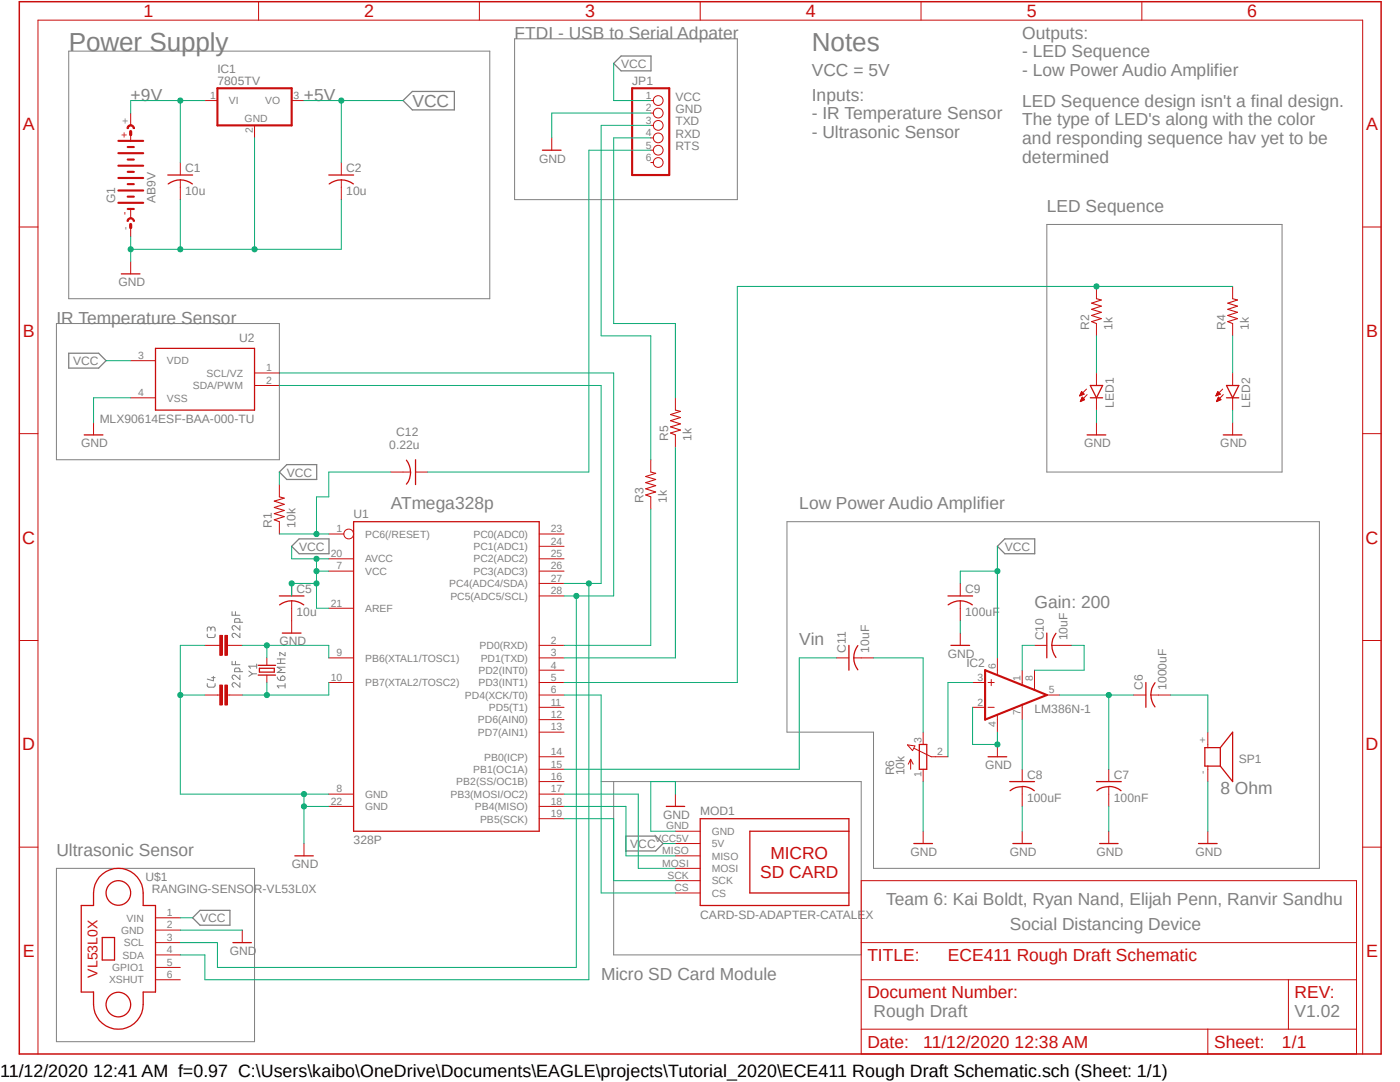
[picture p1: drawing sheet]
<svg xmlns="http://www.w3.org/2000/svg" width="279mm" height="216mm" viewBox="0 0 279 216" stroke-linecap="round" stroke-linejoin="round" font-family="sans-serif">
<path d="M3.3 0l272.7 210.9M276 0l-272.7 210.9" fill="none" stroke="#fff" stroke-width=".2"/>
<g fill="none" stroke="#808080" stroke-width=".2">
<path d="M13.7 10.2h84v49.4h-84zM102.7 7.7h44.5v32.1h-44.5zM208.9 44.8h47v49.4h-47zM11.3 64.6h44.5v27.1h-44.5zM157.1 104.1h106.2v69.2h-89v-27.2h-17.2zM41.4 126.5v.5l.3 .2h1.1l.1-.7M41.4 136.4v.5l.3 .2h1.1l.1-.7M42.1 125.5a.42 .42 0 0 1 .4-.4 .42 .42 0 0 1 .4 .4v.4M42.1 125.8v-.4a.36 .36 0 0 0-.4-.3 .36 .36 0 0 0-.3 .3v.5M42.2 135.2h.7M42.6 135v.8l-1.2-.3M46.3 122v.8h1.6"/>
<path d="M46.3 132v.6h1.6M47 122v.8M47 132v.6M47.9 126.4v.8l-.9-.7a.42 .42 0 0 0-.7 .1 .42 .42 0 0 0 .4 .6M47.9 124.8v.9l-.9-.7a.44 .44 0 0 0-.7 .1 .44 .44 0 0 0 .4 .6M47.9 124.2l-.1-.7h-.9l-.1 .7h1.6M47.9 136.2v.9l-.9-.7a.43 .43 0 0 0-.7 .1 .43 .43 0 0 0 .4 .6M47.9 134.7v.9l-.9-.8a.43 .43 0 0 0-.7 .2 .43 .43 0 0 0 .4 .6M47.9 134l-.1-.7-.9 .1-.1 .6h1.6M49.7 133.9l.7 .6M50.4 134.5l-.7 .5M50.4 134.5h.8"/>
<path d="M51.2 132.9h-1.5l.3 .4M51.2 132.5v.8M55.3 135.1a.73 .73 0 0 0 .7 .7M55.3 132.4h1.6M55.3 131.5h1.6M56 131.5v.9M56 135.1a.44 .44 0 0 1 .8 0 .44 .44 0 0 1-.3 .7h-.5zM56.9 136.9h-1.6l.4 .4M56.9 130.2v.7l-1.1-.7v.7M56.9 136.4v.9M56.9 133.1h-1.6l.9 .5-.9 .6h1.6M120 156h51.9v34.5h-49.4v-34.5"/>
<path d="M11.3 173.3h39.5v34.6h-39.5z"/>
</g>
<path d="M122.5 12.7l1.5-1.5h5.9v2.9h-5.9zM80.4 20.1l1.9-1.9h8.4v3.7h-8.4zM13.7 70.5h6l1.5 1.5-1.5 1.4h-6zM55.8 94.2l1.4-1.5h6v3h-6zM59.7 107.5h6v3h-6l-1.5-1.5zM200.5 107.5h6v3h-6l-1.4-1.5zM124.9 166.8h6l1.4 1.5-1.4 1.5h-6zM38.4 183.1l1.5-1.4h6v2.9h-6z" fill="none" stroke="#808080" stroke-width=".25"/>
<path d="M3.9 .3h271.7v210h-271.7z" fill="none" stroke="#c90d0c" stroke-width=".3"/>
<g fill="none" stroke="#c90d0c" stroke-width=".2">
<path d="M51.6 .3v3.7M95.7 .3v3.7M139.7 .3v3.7M183.8 .3v3.7M227.9 .3v3.7M26.1 26.9v1.2M3.9 45.3h3.7M26.1 41.7v1.9M271.9 45.3h3.7M3.9 86.5h3.7M271.9 86.5h3.7M3.9 127.8h3.7"/>
<path d="M271.9 127.8h3.7M3.9 169h3.7M171.9 175.7h98.8v34.6h-98.8zM271.9 169h3.7M171.9 195.5h98.8M171.9 188.1h98.8M257.1 195.5v9.9M7.6 210.3v-206.3h264.3v206.3M171.9 205.4h98.8M241 205.4v4.9"/>
</g>
<path d="M23.6 28.1h5M23.6 38h5M23.6 35.5h5M23.6 33.1h5M23.6 30.6h5M25.5 39.2h1.2M25.5 36.7h1.2M25.5 34.3h1.2M25.5 31.8h1.2M25.5 29.3h1.2M23.6 40.5h5M25.5 41.7h1.2" fill="none" stroke="#c90d0c" stroke-width=".42"/>
<path d="M25.4 25.2a.76 .76 0 0 1 .9-.3 .76 .76 0 0 1 .5 .8h-.2a.49 .49 0 0 0-.5-.6 .49 .49 0 0 0-.5 .6h-.2z" fill-rule="evenodd" fill="#c90d0c"/>
<path d="M25.4 25.2a.76 .76 0 0 1 .9-.3 .76 .76 0 0 1 .5 .8h-.2a.49 .49 0 0 0-.5-.6 .49 .49 0 0 0-.5 .6h-.2z" fill="none" stroke="#c90d0c" stroke-width=".2"/>
<path d="M25.4 43.8a.76 .76 0 0 1 .9-.4 .76 .76 0 0 1 .5 .8h-.2a.49 .49 0 0 0-.5-.5 .49 .49 0 0 0-.5 .5h-.2z" fill-rule="evenodd" fill="#c90d0c"/>
<path d="M26.1 22.6v2.4M40.9 20.1h2.5M50.8 25v2.5M58.2 20.1h2.5M25.4 43.8a.76 .76 0 0 1 .9-.4 .76 .76 0 0 1 .5 .8h-.2a.49 .49 0 0 0-.5-.5 .49 .49 0 0 0-.5 .5h-.2zM26.1 44.8v2.4M26.1 52.2v2.5M43.4 128.8h.5M45.4 128.8h.4M53.3 131.3v1.5M53.3 134.7v1.5M60.7 168.3v2.5" fill="none" stroke="#c90d0c" stroke-width=".2"/>
<path d="M26.1 26.2v.7M26.1 44.8v.6" fill="none" stroke="#c90d0c" stroke-width=".64"/>
<path d="M24.2 54.7h3.7M51.5 132.8h3.5M51.5 134.7h3.5M51.8 133.3h2.9v.8h-2.9zM58.8 170.8h3.7" fill="none" stroke="#c90d0c" stroke-width=".25"/>
<path d="M43.4 17.6h14.8v7.4h-14.8z" fill="none" stroke="#c90d0c" stroke-width=".42"/>
<path d="M44.9 126.8h.5v4h-.5z" fill-rule="evenodd" fill="#c90d0c"/>
<path d="M44.9 126.8h.5v4h-.5z" fill="none" stroke="#c90d0c" stroke-width=".2"/>
<path d="M43.9 126.8h.5v4h-.5z" fill-rule="evenodd" fill="#c90d0c"/>
<path d="M40.9 128.8h2.5M43.4 138.7h.5M43.9 126.8h.5v4h-.5zM45.4 138.7h.4M45.8 128.8h2.5" fill="none" stroke="#c90d0c" stroke-width=".2"/>
<path d="M44.9 136.7h.5v4h-.5z" fill-rule="evenodd" fill="#c90d0c"/>
<path d="M44.9 136.7h.5v4h-.5z" fill="none" stroke="#c90d0c" stroke-width=".2"/>
<path d="M43.9 136.7h.5v4h-.5z" fill-rule="evenodd" fill="#c90d0c"/>
<g fill="none" stroke="#c90d0c" stroke-width=".2">
<path d="M36 32.4v2.5M36 35.9v3.9M68.1 32.4v2.5M68.1 35.9v3.9M110.1 27.5v2.5M129.9 20.1h.5M129.9 22.6h.5M129.9 25h.5M129.9 27.5h.5M129.9 30h.5M129.9 32.4h.5M218.8 57.1v2.5"/>
<path d="M246 57.1v2.5M26.1 72h4.9M26.1 79.4h4.9M50.8 74.4h5M50.8 76.9h5M134.8 79.4v2.4M215.5 79h.1M215.5 78.9h.3M215.6 78.8h.4M215.6 78.7h.6M215.6 78.6h.7M215.7 78.5h.5"/>
<path d="M215.7 80h.2M215.7 79.9h.5M215.7 78.4h.5M215.7 79.8h.6M215.8 78.4h.3M215.8 78.3h.2M215.8 79.7h.7M215.8 78.2h.1M215.8 79.6h.6M215.9 78.1l.5 .6-.9 .3zM215.9 79.5h.4M215.9 79.5h.3"/>
<path d="M215.9 79.4h.2M215.9 79.3h.1M216 79.2l.5 .6-.9 .3zM216.8 77.6l-1.3 1.4M217 78.7l-1.4 1.4M218.8 64.6v2.4M218.8 74.4v2.5M218.8 79.4v2.4M242.7 79h.1M242.7 78.9h.3M242.7 78.8h.5M242.8 78.7h.6"/>
<path d="M242.8 78.6h.7M242.9 78.5h.5M242.9 80h.2M242.9 79.9h.4M242.9 78.4h.4M242.9 79.8h.6M243 78.4h.2M243 79.7h.6M243 78.3h.2M243 78.2h.1M243 79.6h.5M243 79.5h.5"/>
<path d="M243 78.1l.5 .6-.8 .3zM243.1 79.5h.3M243.1 79.4h.2M243.1 79.3h.1M243.2 79.2l.5 .6-.9 .3zM244 77.6l-1.3 1.4M244.1 78.7l-1.3 1.4M246 64.6v2.4M246 74.4v2.5M246 79.4v2.4M18.7 84.3v2.5M55.8 96.7v2.4"/>
<path d="M78 94.2h3.9M82.9 94.2h2.5M129.9 91.7v2.5M129.9 99.1v2.5M134.8 86.8v2.5M215.6 80.1h.1M218.8 84.3v2.5M242.8 80.1h.1M246 84.3v2.5M55.8 104.1v2.5M58.2 116.4v2.5M58.2 119.9v6.4"/>
<path d="M65.6 114h5M65.6 111.5h5M65.6 106.6h3M107.6 114h5M107.6 111.5h5M107.6 118.9h5M107.6 116.4h5M107.6 109h5M107.6 106.6h5M191.6 116.4v2.5M191.6 119.9v4M40.9 138.7h2.5"/>
<path d="M43.9 136.7h.5v4h-.5zM45.8 138.7h2.5M65.6 136.2h5M65.6 131.3h5M65.6 121.4h5M107.6 138.7h5M107.6 136.2h5M107.6 131.3h5M107.6 133.7h5M107.6 128.8h5M166.9 131.3h2.5M170.4 131.3h3.9"/>
<path d="M191.6 126.3v2.5M194.1 136.2h2.5M197.2 136.2h1.2M197.8 135.6v1.2M199.1 131.3v3.4M204 133.7v3M206.5 128.8h2.4M206.5 133.7v4M208.9 138.7h2.5M209.9 128.8h4M226.2 138.7h2.5M229.7 138.7h3.9"/>
<path d="M65.6 158.5h5M107.6 158.5h5M107.6 156h5M107.6 153.5h5M107.6 151h5M107.6 146.1h5M107.6 143.6h5M107.6 141.1h5M134.8 158.5v2.4M181.1 148.6l1.5 .2-.5 1zM181.7 151.5v2M181.7 151.5l-.4 1"/>
<path d="M181.7 151.5l.5 1M182.4 149.3l3.4 1.7h3.4M184.2 146.1v2.4M184.2 153.5v2.5M194.1 141.1h2.5M197.2 141.1h1.2M199.1 142.7v3.4M199.1 148.5v2.5M204 140.6v3M204 153.5v2.5M204 157v3.9M221.3 153.5v2.5"/>
<path d="M221.3 157v3.9M241 146.1v3.1M241 152.9v3.1M65.6 160.9h5M107.6 163.4h5M107.6 160.9h5M134.8 165.9h4.9M134.8 168.3h4.9M134.8 178.2h4.9M134.8 173.3h4.9M134.8 175.7h4.9M134.8 170.8h4.9"/>
<path d="M184.2 165.9v2.4M204 165.9v2.4M221.3 165.9v2.4M241 165.9v2.4M31 183.1h5M31 190.5h5M31 188.1h5M31 185.6h5M31 193h5M31 195.5h5M48.3 185.6v2.5"/>
<circle cx="131.4" cy="25" r=".98"/>
<circle cx="131.4" cy="30" r=".98"/>
<circle cx="131.4" cy="20.1" r=".98"/>
<circle cx="131.4" cy="22.6" r=".98"/>
<circle cx="131.4" cy="27.5" r=".98"/>
<circle cx="131.4" cy="32.4" r=".98"/>
<circle cx="69.6" cy="106.6" r=".98"/>
</g>
<g fill="none" stroke="#c90d0c" stroke-width=".25">
<path d="M33.5 34.9h4.9M33.6 36.7a4 4 0 0 1 4.8 0M65.6 34.9h5M65.7 36.7a4 4 0 0 1 4.8 0M108.2 30h3.8M31 69.5h19.8v12.3h-19.8zM217.6 76.9h2.4l-1.2 2.5zM217.6 79.4h2.4M244.8 79.4h2.4M244.8 76.9h2.4l-1.2 2.5zM16.8 86.8h3.7M81.1 91.8a3.9 3.9 0 0 1 .8 2.4"/>
<path d="M82 94.2a3.8 3.8 0 0 1-.9 2.4M82.9 91.7v5M217 86.8h3.7M244.1 86.8h3.8M55.8 118.9h4.9M70.6 104.1h37v61.8h-37zM189.2 118.9h4.9M55.8 120.7a4 4 0 0 1 4.8 0M56.3 126.3h3.8M169.4 128.8v4.9M171.2 128.8a4 4 0 0 0 0 4.8M189.2 120.7a4 4 0 0 1 4.9 0"/>
<path d="M189.8 128.8h3.7M208.9 126.3v5M209.9 128.8a4.1 4.1 0 0 0 .8 2.4M210.7 126.4a3.8 3.8 0 0 0-.8 2.4M228.7 136.2v4.9M229.7 138.7a3.9 3.9 0 0 0 .8 2.4M230.5 136.2a3.8 3.8 0 0 0-.8 2.5M183.5 148.5h1.5v5h-1.5zM197.2 151h3.7M201.5 156h5M204 156.9a3.8 3.8 0 0 1 2.4 .9M204 157a3.5 3.5 0 0 0-2.4 .8"/>
<path d="M218.8 156h5M221.3 156.9a3.8 3.8 0 0 1 2.4 .9M221.3 157a3.3 3.3 0 0 0-2.4 .8M243.5 149.2h-3v3.7h3M243.5 149.2v3.7M243.5 149.2l2.5-3.1v9.9l-2.5-3.1M19.8 175a5 5 0 0 1 5.5-1.4 5 5 0 0 1 3.3 4.6v2.5h2.4v17.3h-2.4a7.2 7.2 0 0 1-1.2 5.6 5 5 0 0 1-5.5 1.5 5 5 0 0 1-3.2-4.7v-2.4h-2.5v-17.3h2.5a7.4 7.4 0 0 1 1.1-5.7zM133 160.9h3.7M139.7 163.4h29.7v17.3h-29.7zM169.4 165.9h-19.8v12.3h19.8M182.4 168.3h3.7M202.1 168.3h3.8"/>
<path d="M219.5 168.3h3.6M239.2 168.3h3.7M20.4 187.1h2.5v4.5h-2.5zM46.5 188.1h3.7"/>
<circle cx="23.6" cy="178.2" r="2.46"/>
<circle cx="23.6" cy="200.4" r="2.46"/>
</g>
<path d="M218.8 59.6l1 .3-2 .6 2 .6-2 .6 2 .6-2 .6 2 .7-2 .6 1 .4M246 59.6l1 .3-2 .6 2 .6-2 .6 2 .6-2 .6 2 .7-2 .6 1 .4M55.8 99.1l.9 .3-2 .6 2 .6-2 .7 2 .6-2 .6 2 .6-2 .6 1.1 .4M129.9 94.2l1 .2-2 .7 2 .6-2 .6 2 .6-2 .6 2 .7-2 .6 1 .3M134.8 81.8l1 .3-2 .6 2 .6-2 .6 2 .7-2 .6 2 .6-2 .6 1 .4" fill="none" stroke="#c90d0c" stroke-width=".21"/>
<path d="M126.2 17.6h7.4v17.3h-7.4zM196.6 133.7l12.3 5-12.3 4.9z" fill="none" stroke="#c90d0c" stroke-width=".42"/>
<path d="M36 39.8v9.9h-9.9M26.1 47.2v5" fill="none" stroke="#0dab76" stroke-width=".2"/>
<circle cx="26.1" cy="49.7" r=".51" fill="#0dab76"/>
<g fill="none" stroke="#0dab76" stroke-width=".2">
<path d="M36 49.7h14.8"/>
<circle cx="26.1" cy="49.7" r=".51"/>
</g>
<circle cx="36" cy="49.7" r=".51" fill="#0dab76"/>
<g fill="none" stroke="#0dab76" stroke-width=".2">
<path d="M50.8 27.5v22.2h17.3v-9.9"/>
<circle cx="36" cy="49.7" r=".51"/>
</g>
<circle cx="50.8" cy="49.7" r=".51" fill="#0dab76"/>
<g fill="none" stroke="#0dab76" stroke-width=".2">
<path d="M65.6 158.5h-4.9v9.8M60.7 160.9h4.9"/>
<circle cx="50.8" cy="49.7" r=".51"/>
</g>
<circle cx="60.7" cy="160.9" r=".51" fill="#0dab76"/>
<g fill="none" stroke="#0dab76" stroke-width=".2">
<path d="M40.9 128.8h-4.9v29.7h24.7"/>
<circle cx="60.7" cy="160.9" r=".51"/>
</g>
<circle cx="60.7" cy="158.5" r=".51" fill="#0dab76"/>
<g fill="none" stroke="#0dab76" stroke-width=".2">
<path d="M36 138.7h4.9"/>
<circle cx="60.7" cy="158.5" r=".51"/>
</g>
<circle cx="36" cy="138.7" r=".51" fill="#0dab76"/>
<g fill="none" stroke="#0dab76" stroke-width=".2">
<path d="M26.1 79.4h-7.4v4.9M184.2 156v9.9M199.1 146.1v2.4"/>
<circle cx="36" cy="138.7" r=".51"/>
</g>
<circle cx="199" cy="148.5" r=".51" fill="#0dab76"/>
<g fill="none" stroke="#0dab76" stroke-width=".2">
<path d="M36 20.1v12.3M40.9 20.1h-14.8v2.5M129.9 22.6h-19.8v4.9M218.8 81.8v2.5M246 81.8v2.5M191.6 123.9v2.4M134.8 158.5v-2.5h-4.9v9.9h4.9M194.1 141.1v7.4h5M241 156v9.9M204 160.9v5M221.3 160.9v5M36 185.6h12.3"/>
<circle cx="199" cy="148.5" r=".51"/>
</g>
<circle cx="36" cy="20.1" r=".51" fill="#0dab76"/>
<g fill="none" stroke="#0dab76" stroke-width=".2">
<path d="M60.7 20.1h19.7M68.1 20.1v12.3"/>
<circle cx="36" cy="20.1" r=".51"/>
</g>
<circle cx="68.1" cy="20.1" r=".51" fill="#0dab76"/>
<g fill="none" stroke="#0dab76" stroke-width=".2">
<path d="M21.2 72h4.9M191.6 114h7.5M199.1 109v22.3"/>
<circle cx="68.1" cy="20.1" r=".51"/>
</g>
<circle cx="199" cy="114" r=".51" fill="#0dab76"/>
<g fill="none" stroke="#0dab76" stroke-width=".2">
<path d="M55.8 94.2v2.5M63.2 114h2.4M65.6 111.5h-2.4v9.9h2.4M191.6 114v2.4M132.3 168.3h2.5M36 183.1h2.4"/>
<circle cx="199" cy="114" r=".51"/>
</g>
<circle cx="63.2" cy="114" r=".51" fill="#0dab76"/>
<g fill="none" stroke="#0dab76" stroke-width=".2">
<path d="M58.2 111.5h5"/>
<circle cx="63.2" cy="114" r=".51"/>
</g>
<circle cx="63.2" cy="111.5" r=".51" fill="#0dab76"/>
<g fill="none" stroke="#0dab76" stroke-width=".2">
<path d="M58.2 109v2.5M58.2 116.4h5"/>
<circle cx="63.2" cy="111.5" r=".51"/>
</g>
<circle cx="63.2" cy="116.4" r=".51" fill="#0dab76"/>
<g fill="none" stroke="#0dab76" stroke-width=".2">
<path d="M58.2 116.4v2.5"/>
<circle cx="63.2" cy="116.4" r=".51"/>
</g>
<circle cx="58.2" cy="116.4" r=".51" fill="#0dab76"/>
<g fill="none" stroke="#0dab76" stroke-width=".2">
<path d="M122.5 12.7v7.4h7.4M78 94.2h-12.4v4.9h-2.4v7.5M55.8 106.6h9.8"/>
<circle cx="58.2" cy="116.4" r=".51"/>
</g>
<circle cx="63.2" cy="106.6" r=".51" fill="#0dab76"/>
<g fill="none" stroke="#0dab76" stroke-width=".2">
<path d="M48.3 128.8h17.3v2.5M53.3 128.8v2.5"/>
<circle cx="63.2" cy="106.6" r=".51"/>
</g>
<circle cx="53.3" cy="128.8" r=".51" fill="#0dab76"/>
<g fill="none" stroke="#0dab76" stroke-width=".2">
<path d="M53.3 136.2v2.5M65.6 136.2v2.5h-17.3"/>
<circle cx="53.3" cy="128.8" r=".51"/>
</g>
<circle cx="53.3" cy="138.7" r=".51" fill="#0dab76"/>
<g fill="none" stroke="#0dab76" stroke-width=".2">
<path d="M211.4 138.7h14.8M221.3 138.7v14.8"/>
<circle cx="53.3" cy="138.7" r=".51"/>
</g>
<circle cx="221.3" cy="138.7" r=".51" fill="#0dab76"/>
<g fill="none" stroke="#0dab76" stroke-width=".2">
<path d="M246 57.1h-98.8v79.1h-34.6M112.6 138.7h7.4v39.5h14.8M166.9 131.3h-7.4v22.2h-46.9M174.3 131.3h9.9v14.8M194.1 136.2h-4.9v14.8M206.5 128.8h-2.5v4.9M213.9 128.8h2.5v4.9h-9.9M233.6 138.7h7.4v7.4M112.6 158.5h14.8v14.8h7.4M204 143.6v9.9M112.6 163.4h9.9v12.3h12.3M112.6 160.9h12.3v9.9h9.9"/>
<circle cx="221.3" cy="138.7" r=".51"/>
</g>
<circle cx="218.8" cy="57.2" r=".51" fill="#0dab76"/>
<g fill="none" stroke="#0dab76" stroke-width=".2">
<path d="M129.9 25h-9.9v42h9.9v24.7M129.9 27.5h-7.4v37.1h12.3v14.8M129.9 30h-12.4v64.2h-32.1M55.8 74.4h66.7v44.5h-9.9M218.8 67v7.4M246 67v7.4M134.8 89.3v42h-22.2M115 118.9v74.1h-71.6v-4.9h-7.4M129.9 101.6v27.2h-17.3"/>
<circle cx="218.8" cy="57.2" r=".51"/>
</g>
<circle cx="115" cy="118.9" r=".51" fill="#0dab76"/>
<g fill="none" stroke="#0dab76" stroke-width=".2">
<path d="M55.8 76.9h64.2v39.5h-7.4M117.5 116.4v79.1h-76.6v-5h-4.9"/>
<circle cx="115" cy="118.9" r=".51"/>
</g>
<circle cx="117.5" cy="116.4" r=".51" fill="#0dab76"/>
<circle cx="117.5" cy="116.4" r=".51" fill="none" stroke="#0dab76" stroke-width=".2"/>
<g font-size="5.2" fill="#808080">
<text x="13.7" y="10.2">Power Supply</text>
<text x="162" y="10.2">Notes</text>
</g>
<g font-size="3.6" fill="#c90d0c">
<text x="28.6" y="3.4">1</text>
<text x="72.7" y="3.4">2</text>
<text x="116.8" y="3.4">3</text>
<text x="160.8" y="3.4">4</text>
<text x="204.9" y="3.4">5</text>
<text x="248.9" y="3.4">6</text>
<text x="4.5" y="25.9">A</text>
<text x="272.6" y="25.9">A</text>
<text x="4.5" y="67.2">B</text>
<text x="272.6" y="67.2">B</text>
<text x="4.4" y="108.5">C</text>
<text x="272.5" y="108.5">C</text>
<text x="4.4" y="149.7">D</text>
<text x="272.5" y="149.7">D</text>
<text x="4.5" y="191">E</text>
<text x="272.6" y="191">E</text>
</g>
<text font-size="3.6" x="0" y="214.9">11/12/2020 12:41 AM f=0.97 C:\Users\kaibo\OneDrive\Documents\EAGLE\projects\Tutorial_2020\ECE411 Rough Draft Schematic.sch (Sheet: 1/1)</text>
<g font-size="3.5" fill="#808080">
<text x="102.7" y="7.7">FTDI - USB to Serial Adpater</text>
<text x="204" y="7.7">Outputs:</text>
<text x="204" y="11.4">- LED Sequence</text>
<text x="162" y="15.2">VCC = 5V</text>
<text x="204" y="15.2">- Low Power Audio Amplifier</text>
<text x="26.1" y="20.1">+9V</text>
<text x="60.7" y="20.1">+5V</text>
<text x="82.3" y="21.3">VCC</text>
<text x="162" y="20.1">Inputs:</text>
<text x="162" y="23.8">- IR Temperature Sensor</text>
<text x="204" y="21.3">LED Sequence design isn't a final design.</text>
<text x="162" y="27.5">- Ultrasonic Sensor</text>
<text x="204" y="25">The type of LED's along with the color</text>
<text x="204" y="28.7">and responding sequence hav yet to be</text>
<text x="204" y="32.4">determined</text>
<text x="208.9" y="42.3">LED Sequence</text>
<text x="11.3" y="64.6">IR Temperature Sensor</text>
<text x="78" y="101.6">ATmega328p</text>
<text x="159.5" y="101.6">Low Power Audio Amplifier</text>
<text x="206.5" y="121.4">Gain: 200</text>
<text x="159.5" y="128.8">Vin</text>
<text x="243.5" y="158.5">8 Ohm</text>
<text x="11.3" y="170.8">Ultrasonic Sensor</text>
<text x="176.8" y="180.7">Team 6: Kai Boldt, Ryan Nand, Elijah Penn, Ranvir Sandhu</text>
<text x="201.5" y="185.6">Social Distancing Device</text>
<text x="120" y="195.5">Micro SD Card Module</text>
<text x="174.3" y="202.9">Rough Draft</text>
<text x="258.4" y="202.9">V1.02</text>
</g>
<g font-size="3.5" fill="#c90d0c">
<text x="153.8" y="171.4">MICRO</text>
<text x="151.7" y="175.1">SD CARD</text>
<text x="173.1" y="191.8">TITLE:</text>
<text x="189.2" y="191.8">ECE411 Rough Draft Schematic</text>
<text x="173.1" y="199.2">Document Number:</text>
<text x="258.4" y="199.2">REV:</text>
<text x="173.1" y="209.1">Date:</text>
<text x="184.2" y="209.1">11/12/2020 12:38 AM</text>
<text x="242.3" y="209.1">Sheet:</text>
<text x="255.8" y="209.1">1/1</text>
</g>
<text font-size="2.8" fill="#c90d0c" x="19.4" y="195.1" transform="rotate(-90 19.4 195.1)">VL53L0X</text>
<g font-size="2.4" fill="#808080">
<text x="43.4" y="17">7805TV</text>
<text x="43.4" y="14.5">IC1</text>
<text x="124" y="13.5">VCC</text>
<text x="126.2" y="17">JP1</text>
<text x="134.8" y="20.1">VCC</text>
<text x="134.8" y="22.6">GND</text>
<text x="134.8" y="25">TXD</text>
<text x="134.8" y="27.5">RXD</text>
<text x="134.8" y="30">RTS</text>
<text x="37" y="34.3">C1</text>
<text x="69.1" y="34.3">C2</text>
<text x="107.6" y="32.4">GND</text>
<text x="23" y="40.5" transform="rotate(-90 23 40.5)">G1</text>
<text x="31" y="40.5" transform="rotate(-90 31 40.5)">AB9V</text>
<text x="37" y="39">10u</text>
<text x="69.1" y="39">10u</text>
<text x="23.6" y="57.1">GND</text>
<text x="217.4" y="65.8" transform="rotate(-90 217.4 65.8)">R2</text>
<text x="222" y="65.8" transform="rotate(-90 222 65.8)">1k</text>
<text x="244.6" y="65.8" transform="rotate(-90 244.6 65.8)">R4</text>
<text x="249.2" y="65.8" transform="rotate(-90 249.2 65.8)">1k</text>
<text x="47.7" y="68.2">U2</text>
<text x="14.6" y="72.9">VCC</text>
<text x="222.3" y="81.4" transform="rotate(-90 222.3 81.4)">LED1</text>
<text x="249.5" y="81.4" transform="rotate(-90 249.5 81.4)">LED2</text>
<text x="16.2" y="89.3">GND</text>
<text x="19.9" y="84.3">MLX90614ESF-BAA-000-TU</text>
<text x="77.7" y="89.5">0.22u</text>
<text x="79.1" y="87">C12</text>
<text x="133.3" y="88" transform="rotate(-90 133.3 88)">R5</text>
<text x="138" y="88" transform="rotate(-90 138 88)">1k</text>
<text x="216.4" y="89.3">GND</text>
<text x="243.5" y="89.3">GND</text>
<text x="57.2" y="95.1">VCC</text>
<text x="128.4" y="100.4" transform="rotate(-90 128.4 100.4)">R3</text>
<text x="133.1" y="100.4" transform="rotate(-90 133.1 100.4)">1k</text>
<text x="54.3" y="105.3" transform="rotate(-90 54.3 105.3)">R1</text>
<text x="59" y="105.3" transform="rotate(-90 59 105.3)">10k</text>
<text x="70.6" y="103.3">U1</text>
<text x="59.7" y="109.9">VCC</text>
<text x="200.5" y="109.9">VCC</text>
<text x="59.2" y="118.3">C5</text>
<text x="192.6" y="118.3">C9</text>
<text x="59.2" y="123">10u</text>
<text x="192.6" y="123">100uF</text>
<text x="55.8" y="128.8">GND</text>
<text x="168.8" y="130.3" transform="rotate(-90 168.8 130.3)">C11</text>
<text x="173.5" y="130.3" transform="rotate(-90 173.5 130.3)">10uF</text>
<text x="189.2" y="131.3">GND</text>
<text x="208.3" y="127.8" transform="rotate(-90 208.3 127.8)">C10</text>
<text x="213" y="127.8" transform="rotate(-90 213 127.8)">10uF</text>
<text x="192.9" y="133">IC2</text>
<text x="228.1" y="137.7" transform="rotate(-90 228.1 137.7)">C6</text>
<text x="232.8" y="137.7" transform="rotate(-90 232.8 137.7)">1000uF</text>
<text x="206.5" y="142.4">LM386N-1</text>
<text x="178.4" y="154.7" transform="rotate(-90 178.4 154.7)">R6</text>
<text x="180.5" y="154.7" transform="rotate(-90 180.5 154.7)">10k</text>
<text x="196.6" y="153.5">GND</text>
<text x="205" y="155.4">C8</text>
<text x="222.3" y="155.4">C7</text>
<text x="247.2" y="152.3">SP1</text>
<text x="205" y="160">100uF</text>
<text x="222.3" y="160">100nF</text>
<text x="132.3" y="163.4">GND</text>
<text x="139.7" y="162.6">MOD1</text>
<text x="58.2" y="173.3">GND</text>
<text x="70.6" y="168.3">328P</text>
<text x="125.8" y="169.2">VCC</text>
<text x="181.7" y="170.8">GND</text>
<text x="201.5" y="170.8">GND</text>
<text x="218.8" y="170.8">GND</text>
<text x="238.6" y="170.8">GND</text>
<text x="29" y="175.7">U$1</text>
<text x="30.3" y="178.2">RANGING-SENSOR-VL53L0X</text>
<text x="39.9" y="184">VCC</text>
<text x="139.7" y="183.4">CARD-SD-ADAPTER-CATALEX</text>
<text x="45.8" y="190.5">GND</text>
</g>
<g font-size="2.1" fill="#808080">
<text x="41.9" y="19.7">1</text>
<text x="45.7" y="20.8">VI</text>
<text x="52.9" y="20.8">VO</text>
<text x="58.5" y="19.7">3</text>
<text x="128.9" y="19.7">1</text>
<text x="128.9" y="22.2">2</text>
<text x="25.7" y="24.7" transform="rotate(-90 25.7 24.7)">+</text>
<text x="48.8" y="24.3">GND</text>
<text x="50.5" y="26.5" transform="rotate(-90 50.5 26.5)">2</text>
<text x="128.9" y="24.7">3</text>
<text x="128.9" y="27.1">4</text>
<text x="128.9" y="29.6">5</text>
<text x="128.9" y="32.1">6</text>
<text x="25.7" y="45.8" transform="rotate(-90 25.7 45.8)">-</text>
<text x="27.6" y="71.6">3</text>
<text x="33.3" y="72.7">VDD</text>
<text x="38.5" y="77.6">SDA/PWM</text>
<text x="41.2" y="75.2">SCL/VZ</text>
<text x="53.1" y="74.1">1</text>
<text x="53.1" y="76.6">2</text>
<text x="27.6" y="79">4</text>
<text x="33.3" y="80.1">VSS</text>
<text x="67.1" y="106.2">1</text>
<text x="72.9" y="107.3">PC6(/RESET)</text>
<text x="94.5" y="107.3">PC0(ADC0)</text>
<text x="109.9" y="106.2">23</text>
<text x="66" y="111.2">20</text>
<text x="67.1" y="113.6">7</text>
<text x="72.9" y="112.2">AVCC</text>
<text x="94.5" y="112.2">PC2(ADC2)</text>
<text x="94.5" y="109.8">PC1(ADC1)</text>
<text x="109.9" y="113.6">26</text>
<text x="109.9" y="111.2">25</text>
<text x="109.9" y="108.7">24</text>
<text x="72.9" y="114.7">VCC</text>
<text x="89.6" y="117.2">PC4(ADC4/SDA)</text>
<text x="89.9" y="119.6">PC5(ADC5/SCL)</text>
<text x="94.5" y="114.7">PC3(ADC3)</text>
<text x="109.9" y="118.6">28</text>
<text x="109.9" y="116.1">27</text>
<text x="66" y="121">21</text>
<text x="72.9" y="122.1">AREF</text>
<text x="67.1" y="130.9">9</text>
<text x="72.9" y="132">PB6(XTAL1/TOSC1)</text>
<text x="95.7" y="129.5">PD0(RXD)</text>
<text x="95.9" y="132">PD1(TXD)</text>
<text x="109.9" y="130.9">3</text>
<text x="109.9" y="128.4">2</text>
<text x="66" y="135.8">10</text>
<text x="72.9" y="136.9">PB7(XTAL2/TOSC2)</text>
<text x="95.5" y="136.9">PD3(INT1)</text>
<text x="95.5" y="134.5">PD2(INT0)</text>
<text x="109.9" y="135.8">5</text>
<text x="109.9" y="133.4">4</text>
<text x="195.1" y="135.8">3</text>
<text x="198.7" y="133.4" transform="rotate(-90 198.7 133.4)">6</text>
<text x="203.7" y="135.8" transform="rotate(-90 203.7 135.8)">1</text>
<text x="206.1" y="135.8" transform="rotate(-90 206.1 135.8)">8</text>
<text x="92.8" y="139.4">PD4(XCK/T0)</text>
<text x="97.6" y="141.9">PD5(T1)</text>
<text x="109.9" y="143.3">12</text>
<text x="109.9" y="140.8">11</text>
<text x="109.9" y="138.3">6</text>
<text x="195.1" y="140.8">2</text>
<text x="203.7" y="142.6" transform="rotate(-90 203.7 142.6)">7</text>
<text x="209.3" y="138.3">5</text>
<text x="95.4" y="146.8">PD7(AIN1)</text>
<text x="95.4" y="144.4">PD6(AIN0)</text>
<text x="109.9" y="145.8">13</text>
<text x="183.9" y="148.2" transform="rotate(-90 183.9 148.2)">3</text>
<text x="198.7" y="145.1" transform="rotate(-90 198.7 145.1)">4</text>
<text x="240.7" y="148.2" transform="rotate(-90 240.7 148.2)">+</text>
<text x="94.4" y="154.2">PB1(OC1A)</text>
<text x="96.6" y="151.8">PB0(ICP)</text>
<text x="109.9" y="155.6">16</text>
<text x="109.9" y="153.2">15</text>
<text x="109.9" y="150.7">14</text>
<text x="183.9" y="155" transform="rotate(-90 183.9 155)">1</text>
<text x="187" y="150.7">2</text>
<text x="240.7" y="154.5" transform="rotate(-90 240.7 154.5)">-</text>
<text x="66" y="160.6">22</text>
<text x="67.1" y="158.1">8</text>
<text x="72.9" y="159.2">GND</text>
<text x="72.9" y="161.6">GND</text>
<text x="89.9" y="159.2">PB3(MOSI/OC2)</text>
<text x="91.1" y="156.7">PB2(SS/OC1B)</text>
<text x="94.7" y="161.6">PB4(MISO)</text>
<text x="109.9" y="160.6">18</text>
<text x="109.9" y="158.1">17</text>
<text x="95.8" y="164.1">PB5(SCK)</text>
<text x="109.9" y="163">19</text>
<text x="130.6" y="168">VCC5V</text>
<text x="132.9" y="165.5">GND</text>
<text x="142" y="166.6">GND</text>
<text x="132.2" y="172.9">MOSI</text>
<text x="132.2" y="170.4">MISO</text>
<text x="142" y="169.1">5V</text>
<text x="142" y="174">MOSI</text>
<text x="142" y="171.5">MISO</text>
<text x="133.2" y="175.4">SCK</text>
<text x="134.6" y="177.8">CS</text>
<text x="142" y="178.9">CS</text>
<text x="142" y="176.5">SCK</text>
<text x="25.3" y="183.9">VIN</text>
<text x="33.3" y="182.8">1</text>
<text x="33.3" y="185.3">2</text>
<text x="24.2" y="186.4">GND</text>
<text x="24.5" y="191.3">SDA</text>
<text x="24.7" y="188.8">SCL</text>
<text x="33.3" y="190.2">4</text>
<text x="33.3" y="187.8">3</text>
<text x="21.8" y="196.2">XSHUT</text>
<text x="22.4" y="193.8">GPIO1</text>
<text x="33.3" y="192.7">5</text>
<text x="33.3" y="195.2">6</text>
</g>
<g font-size="2.1" fill="#c90d0c">
<text x="25.5" y="27.5" transform="rotate(-90 25.5 27.5)">+</text>
<text x="25.5" y="42.9" transform="rotate(-90 25.5 42.9)">-</text>
</g>
</svg>
